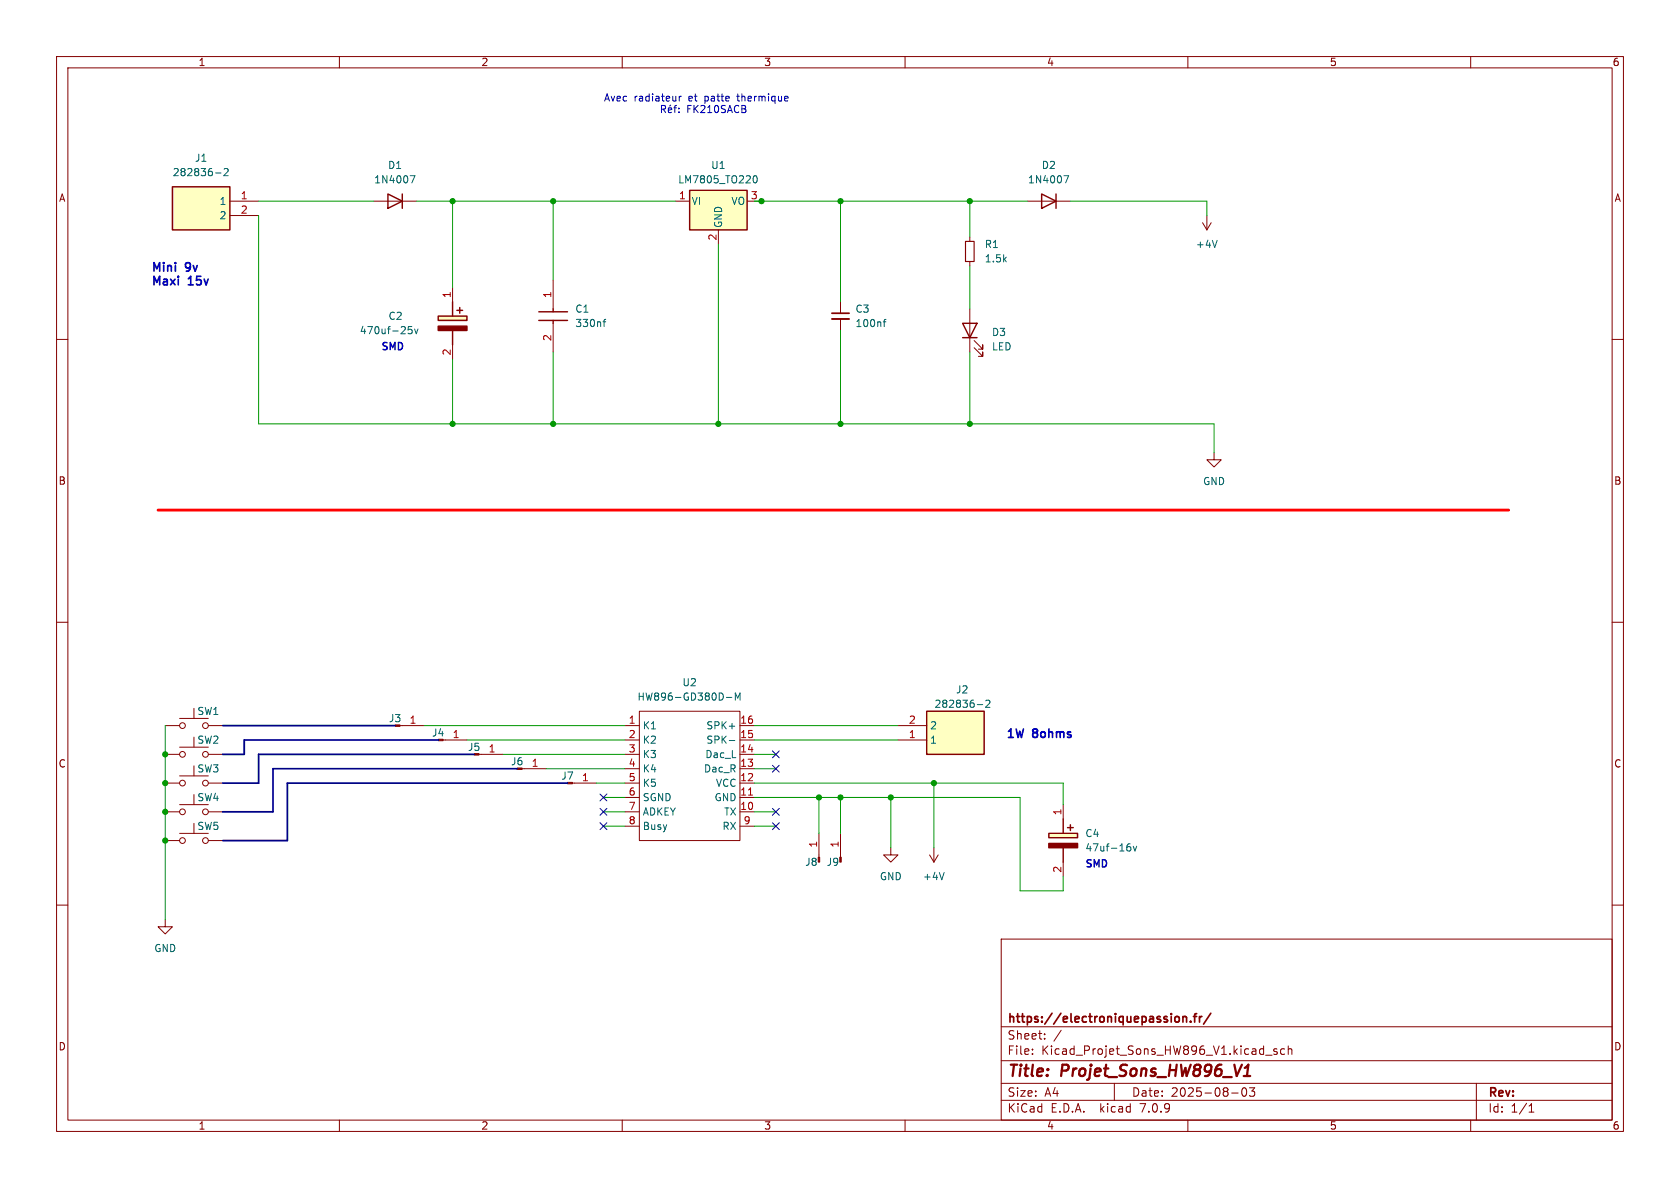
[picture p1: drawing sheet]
<svg xmlns="http://www.w3.org/2000/svg" width="297mm" height="210mm" viewBox="0 0 297 210" stroke-linecap="round" stroke-linejoin="round" font-family="sans-serif">
<g fill="none" stroke="#840000" stroke-width=".18">
<path d="M10 10h277v190h-277zM12 12h273v186h-273zM60 10v2M110 10v2M160 10v2M210 10v2M260 10v2M40.6 35.6h5.1M40.6 38.1h5.1M66 35.6h7.7M119.4 35.6h2.5M132.1 35.6h2.5"/>
<path d="M181.6 35.6h7.6M212.6 39.4l.8 1.2M213.4 38.1v2.5M214.1 39.4l-.7 1.2M10 60h2M80 50.8v2.5M97.8 49.5v5.1M97.8 57.2v5M127 40.6v2.6M148.6 53.3v2.1M148.6 56.4v2M171.4 41.9v.8"/>
<path d="M171.4 46.2v.8M171.4 54.6v7.6M285 60h2M80 61v2.5M172.2 61.5l1.5 1.5v-.8v.8h-.7M172.2 60.2l1.5 1.5v-.7v.7h-.7M214.6 80v1.3h1.3l-1.3 1.3-1.2-1.3h1.2M10 110h2M285 110h2M29.2 128.3h2.5M29.2 133.4h2.5M29.2 138.4h2.5"/>
<path d="M31.7 132.1h5.1M31.7 127h5.1M31.7 137.2h5.1M36.8 128.3h2.6M36.8 133.4h2.6M36.8 138.4h2.6M70.7 128.3h4.2M78.3 130.8h4.2M84.7 133.4h4.2M92.3 135.9h4.2M101.2 138.4h4.2M110.5 135.9h2.5"/>
<path d="M110.5 130.8h2.5M110.5 128.3h2.5M110.5 133.4h2.5M110.5 138.4h2.5M113 125.7h17.8v22.9h-17.8zM130.8 135.9h2.5M130.8 130.8h2.5M130.8 128.3h2.5M130.8 133.4h2.5M130.8 138.4h2.5M158.7 130.8h5.1M158.7 128.3h5.1"/>
<path d="M10 160h2M29.2 148.6h2.5M29.2 143.5h2.5M31.7 147.3h5.1M31.7 142.2h5.1M36.8 148.6h2.6M36.8 143.5h2.6M110.5 143.5h2.5M110.5 141h2.5M110.5 146.1h2.5M130.8 143.5h2.5M130.8 141h2.5"/>
<path d="M130.8 146.1h2.5M144.8 147.3v4.2M148.6 147.3v4.2M157.5 149.9v1.2h1.2l-1.2 1.3-1.3-1.3h1.3M164.3 151.1l.8 1.3M165.1 149.9v2.5M165.9 151.1l-.8 1.3M188 142.2v2.6M188 152.4v2.5M285 160h2M29.2 162.6v1.2h1.3l-1.3 1.3-1.3-1.3h1.3M177 166h108v32h-108z"/>
<path d="M60 198v2M110 198v2M160 198v2M177 194.5h108M177 191.5h108M177 187.5h108M177 181.5h108M182.5 186.3v.1M182.5 185.5v.1M184.7 183.6v.1M184.7 182.8v.1M187.6 182.1l-1.3 2"/>
<path d="M197 191.5v3M210 198v2M217.7 193.2h1.2M219.7 192.4a.81 .81 0 0 0 .3 1.4l.2-.1 .2-.5-.2-.8M220.9 192.3h.9l-.5 .6 .4 .1v.7l-.2 .1h-.4l-.2-.1M223.7 186.5h1.2M225.7 185.5l-.3-.1-.2 .2v.2l.5 .2v.3h-.5M227.1 185.5l-.4-.1-.3 .3v.4l.1 .2h.6M227.7 185.5l.3-.1 .3 .1 .1 .9M227.7 184.9v1.5M260 198v2M261 191.5v6.5"/>
<path d="M270.3 196.6h.9M270.3 195.5l.4-.4v1.5"/>
<circle cx="32.3" cy="138.4" r=".51"/>
<circle cx="32.3" cy="133.4" r=".51"/>
<circle cx="32.3" cy="128.3" r=".51"/>
<circle cx="36.3" cy="128.3" r=".51"/>
<circle cx="36.3" cy="138.4" r=".51"/>
<circle cx="36.3" cy="133.4" r=".51"/>
<circle cx="32.3" cy="143.5" r=".51"/>
<circle cx="32.3" cy="148.6" r=".51"/>
<circle cx="36.3" cy="143.5" r=".51"/>
<circle cx="36.3" cy="148.6" r=".51"/>
</g>
<path d="M219.9 190.2h1.1M220.5 188.5l.2-.3-.3 2" fill="none" stroke="#840000" stroke-width=".4"/>
<path d="M147.1 55.4h3M209.1 179.7v1M209.1 179.8l.2-.1 .4 .1 .1 .9M211 179.7h.6M211.6 179.2l-.4 .2v1.3M212.1 179.7v1M212.5 179.7l-.3 .1-.1 .2M214.1 179.1l-1.3 1.9M210.5 180.5v.2" fill="none" stroke="#840000" stroke-width=".3"/>
<g fill="none" stroke="#840000" stroke-width=".25">
<path d="M30.5 33h10.1v7.6h-10.1zM68.6 34.3l2.5 1.3-2.5 1.2zM71.1 34.3v2.5M121.9 33.7h10.2v6.9h-10.2zM184.1 34.3l2.6 1.3-2.6 1.2zM186.7 34.3v2.5M77.5 55.9h5v.7h-5zM80 53.3v2.6M80 58.4v2.6M80.8 54.9h1M81.3 54.4v1M95.2 55.1h5.1"/>
<path d="M95.2 56.6h5.1M97.8 54.6v.5M97.8 56.6v.6M170.2 57.2h2.5l-1.3 2.5zM170.2 59.7h2.5M163.8 125.7h10.2v7.7h-10.2zM185.4 147.3h5.1v.8h-5.1zM188 144.8v2.5M188 149.9v2.5M188.7 146.3h1M189.2 145.8v1"/>
</g>
<g fill="none" stroke="#006464" stroke-width=".18">
<path d="M38.1 30.6h1M39.6 29.9l.5-.1 .2 .4-.7 .9h.7M72.5 31.1h.9l-.6 1.2M133.3 31.2l.1-.1a.68 .68 0 0 1 .5 .6 .68 .68 0 0 1-.5 .6l-.1-.1-.2-.4zM188.1 31.1h.8l-.5 1.2M72.8 57.7h-.6l-.1 .6 .2-.1 .4 .1 .2 .2-.1 .4-.2 .1-.5-.1M73.3 58.2l.3 .8 .3-.8M106.6 56.9h.5M107.1 56.5l-.3 .1v1.1M156.1 56.9h.5M156.6 56.5l-.3 .1v1.1M215.2 42.5l-.4 1.3"/>
<path d="M128.4 123.3h1M128.9 130.9h1M130 123.8v-1.3l.4 .9 .4-.9v1.3M172.8 124.6h.9M174.3 123.9l.5-.1 .2 .3-.8 .9h.8M166.9 154.2l-.4 1.3M199.3 149.8l.4-.1 .2 .2-.1 .5h-.4l-.1-.1M199.8 149.2h-.4l-.1 .3M200.3 149.6l.4 .8 .3-.8"/>
</g>
<path d="M170.7 42.7h1.5v3.5h-1.5z" fill="none" stroke="#840000" stroke-width=".2"/>
<g fill="#ffffc2" stroke="#ffffc2" stroke-width=".18">
<path d="M163.8 125.7h10.2v7.7h-10.2z"/>
<path d="M185.4 147.3h5.1v.8h-5.1z"/>
<path d="M30.5 33h10.1v7.6h-10.1z"/>
<path d="M121.9 33.7h10.2v6.9h-10.2z"/>
<path d="M77.5 55.9h5v.7h-5z"/>
</g>
<path d="M147.1 56.4h3" fill="none" stroke="#840000" stroke-width=".33"/>
<g fill="#840000" stroke="#840000" stroke-width=".25">
<path d="M185.4 149.1h5.1v.8h-5.1z"/>
<path d="M77.5 57.7h5v.7h-5z"/>
</g>
<path d="M132.3 140.6h.7" fill="none" stroke="#a90000" stroke-width=".18"/>
<g fill="#840000" stroke="#840000" stroke-width=".18">
<path d="M148.5 151.5h.2v.9h-.2z"/>
<path d="M144.7 151.5h.2v.9h-.2z"/>
</g>
<g fill="none" stroke="#0000c2" stroke-width=".18">
<path d="M116.9 18.6v1.3M117.2 19.3l.5 .6M117.4 18.6l.3 .3-.1 .3-.7 .1M118.1 19.5l.7-.1-.1-.3h-.4l-.2 .1 .1 .6h.5M118.6 18.6l-.2 .2M119.1 19.1h.5M119.5 18.6l-.2 .2v1.1M120 19.8v.1M120 19.1v.1M120.1 17v.9M120.4 17l-.3 .3M139.1 17l.2 .3-.6 .1"/>
<path d="M139.3 17.8l-.2 .1"/>
</g>
<path d="M27.9 90.2h238.8" fill="none" stroke="#f00" stroke-width=".5"/>
<path d="M39.4 128.3h30.4M77.5 130.8h-34.3v2.6h-3.8M83.8 133.4h-38.1v5h-6.3M91.4 135.9h-43.1v7.6h-8.9M100.3 138.4h-49.5v10.2h-11.4" fill="none" stroke="#000084" stroke-width=".3"/>
<g fill="none" stroke="#009600" stroke-width=".18">
<path d="M45.7 35.6h20.3M45.7 38.1v36.8h168.9v5.1M73.7 35.6h45.7M80 35.6v15.2M97.8 35.6v13.9M133.3 35.6h48.3M148.6 35.6v17.7M171.4 35.6v6.3M189.2 35.6h24.2v2.5M127 43.2v31.7M148.6 58.4v16.5M171.4 47v7.6"/>
<path d="M80 63.5v11.4M97.8 62.2v12.7M171.4 62.2v12.7M29.2 128.3v34.3M74.9 128.3h35.6M82.5 130.8h28M88.9 133.4h21.6M96.5 135.9h14M105.4 138.4h5.1M133.3 138.4h54.7v3.8M133.3 128.3h25.4M133.3 130.8h25.4"/>
<path d="M133.3 135.9h3.9M133.3 133.4h3.9M165.1 138.4v11.5M106.7 141h3.8M106.7 143.5h3.8M106.7 146.1h3.8M133.3 141h47v16.5h7.7v-2.6M133.3 143.5h3.9M133.3 146.1h3.9M144.8 141v6.3M148.6 141v6.3M157.5 141v8.9"/>
</g>
<g fill="none" stroke="#000084" stroke-width=".18">
<path d="M136.6 135.3l1.2 1.2M136.6 132.7l1.2 1.3M137.8 135.3l-1.2 1.2M137.8 132.7l-1.2 1.3M106.1 142.9l1.2 1.2M106.1 140.4l1.2 1.2M106.1 145.4l1.2 1.3M107.3 142.9l-1.2 1.2M107.3 140.4l-1.2 1.2M107.3 145.4l-1.2 1.3M136.6 142.9l1.2 1.2M136.6 145.4l1.2 1.3"/>
<path d="M137.8 142.9l-1.2 1.2M137.8 145.4l-1.2 1.3"/>
</g>
<g fill="#009600" stroke="#009600" stroke-width=".18">
<circle cx="29.2" cy="143.5" r=".46"/>
<circle cx="29.2" cy="148.6" r=".46"/>
<circle cx="29.2" cy="133.4" r=".46"/>
<circle cx="29.2" cy="138.4" r=".46"/>
<circle cx="134.6" cy="35.6" r=".46"/>
<circle cx="80" cy="35.6" r=".46"/>
<circle cx="97.8" cy="35.6" r=".46"/>
<circle cx="148.6" cy="35.6" r=".46"/>
<circle cx="171.4" cy="35.6" r=".46"/>
<circle cx="148.6" cy="74.9" r=".46"/>
<circle cx="165.1" cy="138.4" r=".46"/>
<circle cx="171.4" cy="74.9" r=".46"/>
<circle cx="157.5" cy="141" r=".46"/>
<circle cx="144.8" cy="141" r=".46"/>
<circle cx="148.6" cy="141" r=".46"/>
<circle cx="97.8" cy="74.9" r=".46"/>
<circle cx="127" cy="74.9" r=".46"/>
<circle cx="80" cy="74.9" r=".46"/>
</g>
<g font-size="2.8" fill="#840000">
<text x="178" y="190.9">Title:</text>
<text x="187.7" y="190.9">Projet_Sons_HW896_V1</text>
</g>
<g font-size="2.1" fill="#0000c2">
<text x="26.7" y="48.1">Mini</text>
<text x="26.7" y="50.6">Maxi</text>
<text x="32.9" y="48.1">9v</text>
<text x="33.4" y="50.6">15v</text>
<text x="177.8" y="130.6">1W</text>
<text x="182.7" y="130.6">8ohms</text>
</g>
<g font-size="2.1" fill="#840000">
<text x="178" y="184">Sheet:</text>
<text x="178" y="181.2">https://electroniquepassion.fr/</text>
<text x="178" y="186.7">File:</text>
<text x="184.1" y="186.7">Kicad_Projet_Sons_HW896_V1.kicad_sch</text>
<text x="178" y="196.9">KiCad</text>
<text x="178" y="194.1">Size:</text>
<text x="184.7" y="194.1">A4</text>
<text x="185.7" y="196.9">E.D.A.</text>
<text x="194.6" y="196.9">kicad</text>
<text x="200" y="194.1">Date:</text>
<text x="201.8" y="196.9">7.0.9</text>
<text x="207" y="194.1">2025-08-03</text>
<text x="263" y="194.3">Rev:</text>
<text x="263" y="196.9">Id:</text>
<text x="267.1" y="196.9">1/1</text>
</g>
<g font-size="1.8" fill="#840000">
<text x="35" y="11.9">1</text>
<text x="85" y="11.9">2</text>
<text x="135" y="11.9">3</text>
<text x="185" y="11.9">4</text>
<text x="235" y="11.9">5</text>
<text x="285" y="11.9">6</text>
<text x="10.3" y="35.9">A</text>
<text x="285.3" y="35.9">A</text>
<text x="10.3" y="85.9">B</text>
<text x="285.3" y="85.9">B</text>
<text x="10.3" y="135.9">C</text>
<text x="285.3" y="135.9">C</text>
<text x="10.3" y="185.9">D</text>
<text x="285.3" y="185.9">D</text>
<text x="35" y="199.9">1</text>
<text x="85" y="199.9">2</text>
<text x="135" y="199.9">3</text>
<text x="185" y="199.9">4</text>
<text x="235" y="199.9">5</text>
<text x="285" y="199.9">6</text>
</g>
<g font-size="1.8" fill="#0000c2">
<text x="106.7" y="18">Avec</text>
<text x="112.1" y="18">radiateur</text>
<text x="121.4" y="20.1">FK210SACB</text>
<text x="121.8" y="18">et</text>
<text x="124.8" y="18">patte</text>
<text x="130.8" y="18">thermique</text>
<text x="67.3" y="62">SMD</text>
<text x="191.8" y="153.4">SMD</text>
</g>
<g font-size="1.8" fill="#006464">
<text x="34.4" y="28.8">J1</text>
<text x="30.4" y="31.3">282836-2</text>
<text x="66.1" y="32.6">1N4007</text>
<text x="68.5" y="30.1">D1</text>
<text x="119.8" y="32.6">LM7805_TO220</text>
<text x="125.6" y="30.1">U1</text>
<text x="181.6" y="32.6">1N4007</text>
<text x="184.1" y="30.1">D2</text>
<text x="38.7" y="36.4">1</text>
<text x="38.7" y="39">2</text>
<text x="122.2" y="36.4">VI</text>
<text x="127.9" y="40.4" transform="rotate(-90 127.9 40.4)">GND</text>
<text x="129.2" y="36.4">VO</text>
<text x="174" y="44">R1</text>
<text x="174" y="46.6">1.5k</text>
<text x="211.3" y="44">+4V</text>
<text x="63.5" y="59.3">470uf-25v</text>
<text x="68.6" y="56.7">C2</text>
<text x="101.6" y="55.5">C1</text>
<text x="101.6" y="58">330nf</text>
<text x="151.1" y="55.5">C3</text>
<text x="151.1" y="58">100nf</text>
<text x="175.3" y="59.6">D3</text>
<text x="175.3" y="62.1">LED</text>
<text x="212.6" y="86">GND</text>
<text x="112.6" y="124.1">HW896-GD380D-M</text>
<text x="120.5" y="121.5">U2</text>
<text x="165.1" y="125.3">282836-2</text>
<text x="168.9" y="122.8">J2</text>
<text x="34.8" y="131.7">SW2</text>
<text x="34.8" y="126.6">SW1</text>
<text x="68.7" y="127.9">J3</text>
<text x="76.3" y="130.4">J4</text>
<text x="113.5" y="129.1">K1</text>
<text x="113.5" y="131.7">K2</text>
<text x="124.8" y="131.7">SPK-</text>
<text x="124.8" y="129.1">SPK+</text>
<text x="164.3" y="131.7">1</text>
<text x="164.3" y="129.1">2</text>
<text x="34.8" y="136.8">SW3</text>
<text x="82.6" y="132.9">J5</text>
<text x="90.2" y="135.5">J6</text>
<text x="113.5" y="134.2">K3</text>
<text x="113.5" y="136.8">K4</text>
<text x="124.4" y="136.8">Dac_R</text>
<text x="124.6" y="134.2">Dac_L</text>
<text x="34.8" y="141.8">SW4</text>
<text x="99.1" y="138">J7</text>
<text x="113.5" y="139.3">K5</text>
<text x="113.5" y="141.8">SGND</text>
<text x="126.2" y="141.8">GND</text>
<text x="126.5" y="139.3">VCC</text>
<text x="34.8" y="146.9">SW5</text>
<text x="113.5" y="144.4">ADKEY</text>
<text x="113.5" y="146.9">Busy</text>
<text x="127.6" y="146.9">RX</text>
<text x="127.9" y="144.4">TX</text>
<text x="191.8" y="148.2">C4</text>
<text x="142.2" y="153.3">J8</text>
<text x="146.1" y="153.3">J9</text>
<text x="155.4" y="155.8">GND</text>
<text x="163.1" y="155.8">+4V</text>
<text x="191.8" y="150.7">47uf-16v</text>
<text x="27.2" y="168.5">GND</text>
</g>
<g font-size="1.8" fill="#a90000">
<text x="42.5" y="35.3">1</text>
<text x="119.9" y="35.3">1</text>
<text x="132.6" y="35.3">3</text>
<text x="42.5" y="37.8">2</text>
<text x="126.7" y="42.6" transform="rotate(-90 126.7 42.6)">2</text>
<text x="79.8" y="52.8" transform="rotate(-90 79.8 52.8)">1</text>
<text x="97.5" y="52.8" transform="rotate(-90 97.5 52.8)">1</text>
<text x="79.8" y="62.9" transform="rotate(-90 79.8 62.9)">2</text>
<text x="97.5" y="60.4" transform="rotate(-90 97.5 60.4)">2</text>
<text x="72.3" y="128">1</text>
<text x="79.9" y="130.6">1</text>
<text x="111.1" y="128">1</text>
<text x="111.1" y="130.6">2</text>
<text x="130.8" y="130.6">15</text>
<text x="130.8" y="128">16</text>
<text x="160.6" y="130.6">1</text>
<text x="160.6" y="128">2</text>
<text x="86.3" y="133.1">1</text>
<text x="93.9" y="135.6">1</text>
<text x="111.1" y="133.1">3</text>
<text x="111.1" y="135.6">4</text>
<text x="130.8" y="135.6">13</text>
<text x="130.8" y="133.1">14</text>
<text x="102.8" y="138.2">1</text>
<text x="111.1" y="138.2">5</text>
<text x="111.1" y="140.7">6</text>
<text x="111.1" y="143.3">7</text>
<text x="130.8" y="143.3">10</text>
<text x="130.8" y="140.7">11</text>
<text x="130.8" y="138.2">12</text>
<text x="111.1" y="145.8">8</text>
<text x="131.4" y="145.8">9</text>
<text x="144.5" y="149.9" transform="rotate(-90 144.5 149.9)">1</text>
<text x="148.3" y="149.9" transform="rotate(-90 148.3 149.9)">1</text>
<text x="187.7" y="144.2" transform="rotate(-90 187.7 144.2)">1</text>
<text x="187.7" y="154.4" transform="rotate(-90 187.7 154.4)">2</text>
</g>
</svg>
